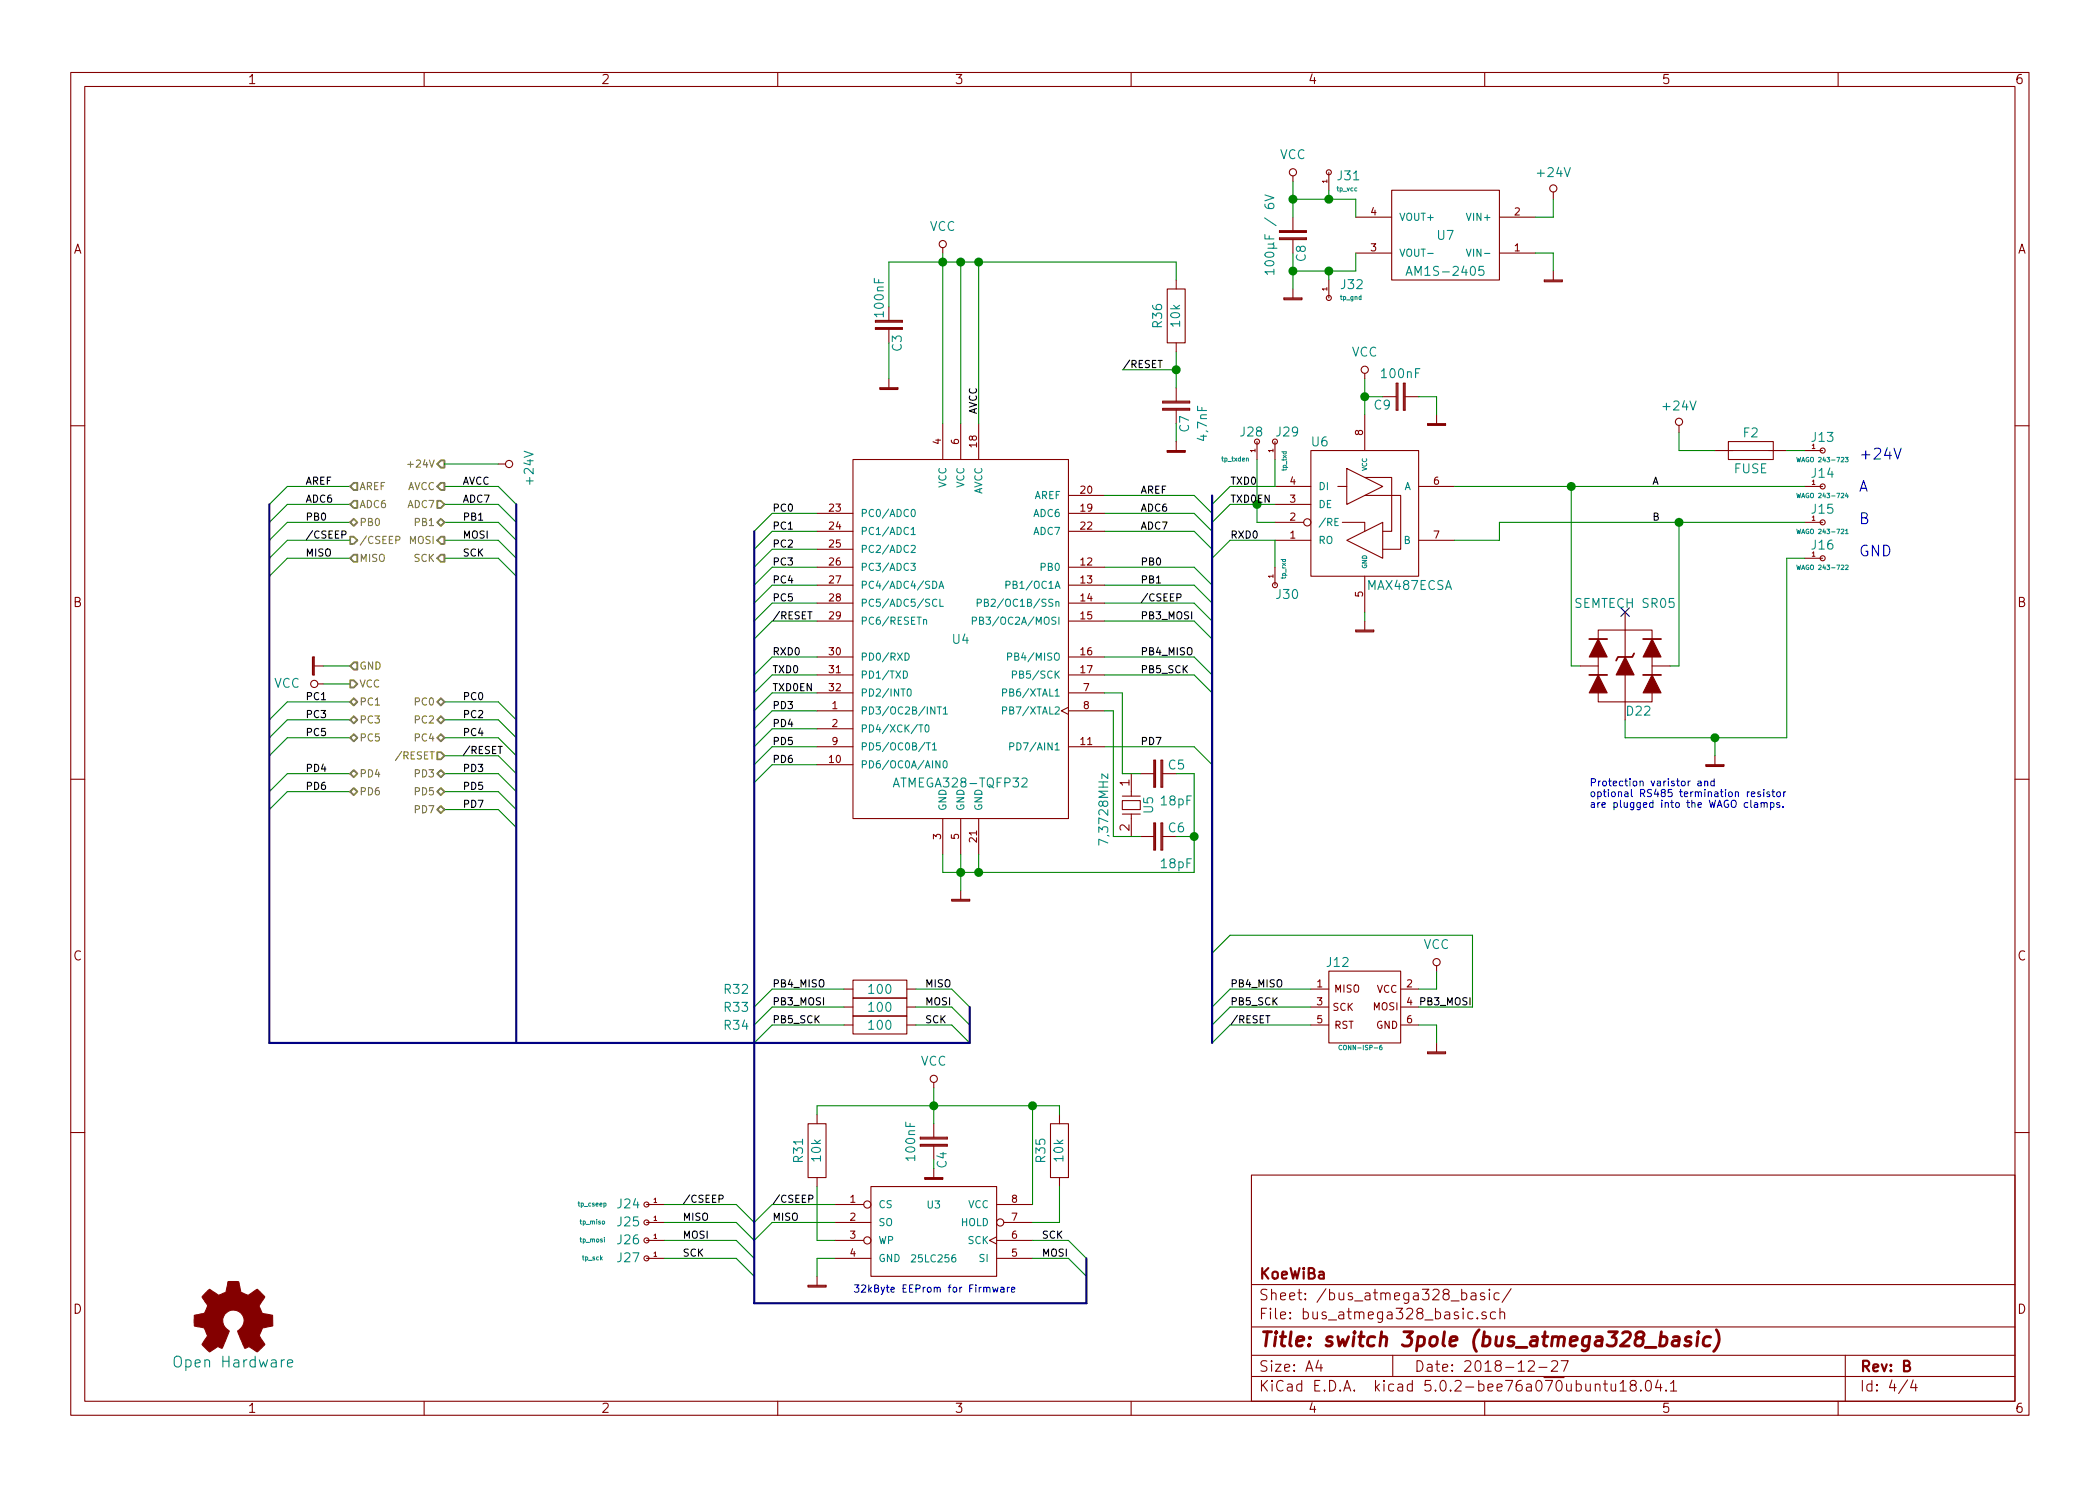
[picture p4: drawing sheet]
<svg xmlns="http://www.w3.org/2000/svg" width="297mm" height="210mm" viewBox="0 0 297 210" stroke-linecap="round" stroke-linejoin="round" font-family="sans-serif">
<g fill="none" stroke="#840000" stroke-width=".15">
<path d="M10 10.3h277v189.9h-277zM12 12.2h273v186.1h-273zM60 10.3v1.9M110 10.3v1.9M160 10.3v1.9M210 10.3v1.9M260 10.3v1.9M133.3 35v.8M166.4 39.6v1.3M181 32.8h3.8M181 32.6h3.8v.3h-3.8M181 33.6h3.8v.3h-3.8"/>
<path d="M181 33.8h3.8M182.9 24.9v.7M182.9 30.7v1.9M182.9 33.9v1.9M188 24.4v2.5M188 39.6v2.6M191.8 35.8h5M191.8 30.7h5M196.8 26.9h15.3v12.7h-15.3zM212.1 35.8h5.1M212.1 30.7h5.1M218.4 39.7h2.6"/>
<path d="M218.4 39.6h2.6v.3h-2.6zM219.7 27.2v1M219.7 38.3v1.3M123.8 45.5h3.8M123.8 45.3h3.8v.3h-3.8zM123.8 46.3h3.8v.3h-3.8zM123.8 46.5h3.8M124.5 55h2.5M124.5 54.9h2.5v.2h-2.5zM125.7 53.6v1.3M125.7 43.4v1.9M125.7 46.6v1.9"/>
<path d="M133.3 59.9v5.1M135.9 59.9v5.1M138.4 59.9v5.1M164.5 56.9h3.8M164.5 56.8h3.8v.2h-3.8zM164.5 57.8h3.8v.2h-3.8zM164.5 57.9h3.8M165.1 40.9h2.5v7.6h-2.5zM166.4 48.5v1.3M166.4 54.9v1.9M166.4 58v1.9M181.6 42.3h2.5"/>
<path d="M181.6 42.2h2.5v.2h-2.5zM182.9 40.9v1.3M193 52.8v.8M193 58.7v5M195.6 56.1h1.9M197.5 54.2h.2v3.8h-.2zM197.6 54.2v3.8M198.5 54.2h.3v3.8h-.3zM198.6 54.2v3.8M198.8 56.1h1.9M201.9 59.9h2.6v.3h-2.6zM203.2 58.7v1.2"/>
<path d="M10 60.2h2M70.5 65.7h1M115.6 72.6h5M115.6 75.2h5M115.6 77.7h5M120.6 65h30.5v50.8h-30.5zM151.1 72.6h5.1M151.1 70.1h5.1M151.1 75.2h5.1M165.1 63.9h2.5M165.1 63.7h2.5v.3h-2.5zM166.4 62.5v1.2"/>
<path d="M177.8 62.5v2.5M180.3 76.4h5.1M180.3 73.9h4.1M180.3 71.4h5.1M180.3 68.8h5.1M180.3 62.5v2.5M185.4 63.7h15.3v17.8h-15.3zM189.2 68.8h1.3M189.9 73.9h3.1v1.3M190.5 76.4l5.1-2.5v5.1zM190.5 66.3l5.1 2.5-5.1 2.6zM193 70.1h5.1v7.6h-2.5"/>
<path d="M193 67.6h3.8v7.6h-1.2M200.7 76.4h5M200.7 68.8h5M201.9 60.1h2.6M237.5 60.2v1M242.6 63.7h2.5M244.5 62.5h6.3v2.5h-6.3zM250.2 63.7h2.5M255.3 73.9h2.5M255.3 68.8h2.5M255.3 63.7h2.5M255.3 79h2.5"/>
<path d="M285 60.2h2M44.2 93h.2v2.5h-.2zM44.3 93v2.5M44.4 94.2h1.3M45 96.8h.7M115.6 80.3h5M115.6 82.8h5M115.6 85.3h5M115.6 87.9h5M115.6 93h5M115.6 95.5h5M115.6 98h5"/>
<path d="M151.1 80.3h5.1M151.1 82.8h5.1M151.1 85.3h5.1M151.1 87.9h5.1M151.1 93h5.1M151.1 95.5h5.1M151.1 98h5.1M180.3 80.3v2.5M191.8 89.3h2.5M191.8 89.1h2.5v.3h-2.5zM193 87.9v1.2M193 81.5v5.1"/>
<path d="M223.5 94.2h2.6M226.1 93v2.5M226.1 98v1.3h7.6v-1.3M226.1 90.4v-1.3h7.6v1.3M229.9 95.5v6.3M229.9 86.6v6.4M233.7 93v2.5M233.7 94.2h2.5M10 110.3h2M115.6 100.6h5M115.6 108.2h5M115.6 105.7h5"/>
<path d="M115.6 103.1h5M133.3 115.8v5.1M135.9 115.8v5.1M138.4 115.8v5.1M151.1 100.1l-1 .5 1 .5M151.1 100.6h5.1M151.1 105.7h5.1M158.7 113.3h2.6v1.2h-2.6zM158.7 112.6h2.6M158.7 115.2h2.6M160 109.5v3.1M160 115.2v3.2"/>
<path d="M161.3 118.4h1.9M161.3 109.5h1.9M163.2 116.5h.2v3.8h-.2zM163.2 107.6h.2v3.8h-.2zM163.3 116.5v3.8M163.3 107.6v3.8M164.2 116.5h.3v3.8h-.3zM164.2 107.6h.3v3.8h-.3zM164.3 116.5v3.8M164.3 107.6v3.8M164.5 118.4h1.9M164.5 109.5h1.9"/>
<path d="M241.3 108.3h2.5M241.3 108.2h2.5v.3h-2.5zM242.6 106.9v1.3M285 110.3h2M119.4 139.9h1.2M120.6 138.7h7.7v2.5h-7.7zM128.3 139.9h1.2M134.6 127.4h2.6M134.6 127.2h2.6v.3h-2.6zM135.9 126v1.2M185.4 139.9h2.6M188 137.4h10.1v10.2h-10.1z"/>
<path d="M198.1 139.9h2.6M203.2 136.6v.8M114.3 159h2.5v7.6h-2.5zM115.6 157.7v1.3M119.4 142.5h1.2M119.4 145h1.2M120.6 143.8h7.7v2.5h-7.7zM120.6 141.2h7.7v2.6h-7.7zM128.3 142.5h1.2M128.3 145h1.2M132.1 153.2v.7M132.1 159v1.9"/>
<path d="M148.6 159h2.5v7.6h-2.5zM149.9 157.7v1.3M185.4 142.5h2.6M185.4 145h2.6M198.1 142.5h2.6M198.1 145h2.6M201.9 149h2.6M201.9 148.8h2.6v.3h-2.6zM203.2 147.6v1.2M10 160.2h2M91.4 170.4h2.6M91.4 173h2.6"/>
<path d="M91.4 175.5h2.6M91.4 178h2.6M115.6 166.6v1.3M118.1 170.4h4.1M118.1 173h5.1M118.1 175.5h4.1M118.1 178h5.1M123.2 167.9h17.8v12.7h-17.8zM130.2 161h3.8M130.2 160.9h3.8v.3h-3.8zM130.2 161.9h3.8v.3h-3.8zM130.2 162h3.8"/>
<path d="M130.8 166.7h2.5M130.8 166.6h2.5v.3h-2.5zM132.1 165.3v1.3M132.1 162.2v1.9M141 175l-1 .5 1 .5M141 170.4h5M141 175.5h5M141 178h5M142 173h4M149.9 166.6v1.3M177 166.3h108v32h-108zM285 160.2h2"/>
<path d="M60 198.3v1.9M110 198.3v1.9M114.3 182h2.5M114.3 181.9h2.5v.2h-2.5zM115.6 180.6v1.3M160 198.3v1.9M177 194.8h108M177 191.8h108M177 187.8h108M177 181.8h108M186.5 192.5l-.4 1h1M186.8 193v1"/>
<path d="M197 191.8v3M208.1 183l.2-.1 .4 .1 .1 .9M208.3 185.7a.53 .53 0 0 0-.6 0v.8a.53 .53 0 0 0 .6 0M208.8 183.3l-.5 .1a.29 .29 0 0 0-.3 .2 .29 .29 0 0 0 .3 .3l.5-.1M209 186.5v.1l-.1-.1h.1v.1M210 183l-.4-.1-.2 .3a.48 .48 0 0 0 .6 .3v.1v.2l-.2 .1-.4-.1M210 198.3v1.9M210.2 185.7a.37 .37 0 0 0-.6 .1v.1a.54 .54 0 0 0 .6 .3l.1 .1-.1 .2-.2 .1-.4-.1M210.7 182.4v.2v-.1v-.1v.2M210.7 182.9v1M211.5 185.7l-.4-.1-.3 .3 .1 .6 .2 .1 .4-.1M212 183a.48 .48 0 0 0-.6 .1l-.1 .1 .1 .6a.48 .48 0 0 0 .6 0"/>
<path d="M212.2 185.7a.41 .41 0 0 1 .6 .1v.8M212.2 185.1v1.5M213.7 182.3l-1.2 2M216.2 192.7l.2-.2 .5 .1a.4 .4 0 0 1 .1 .6l-.9 .8h.9M217.7 193.5h1.1M219.5 192.7l.2-.2h.3a.41 .41 0 0 1 .3 .7l-.9 .8h.9M220.8 192.5h1l-.6 1.5M226.8 195.8h.6M227 195.3v1.3l.2 .2h.2M227.9 195.8v.9a.45 .45 0 0 0 .6 0M228.5 195.8v1M229.2 195.8l.4-.5v1.5"/>
<path d="M229.2 196.8h.8M230.9 196l-.2-.2-.1-.2a.47 .47 0 0 1 .6-.3l.2 .3v.2l-.7 .2a.48 .48 0 0 0 0 .7 .51 .51 0 0 0 .7 0 .48 .48 0 0 0-.2-.7M232.1 196.7h.1l-.1 .1-.1-.1h.1v.1M232.9 195.5a.37 .37 0 0 1 .3-.2 .37 .37 0 0 1 .3 .3l.1 .3a.72 .72 0 0 1-.4 .9l-.3-.1a1.2 1.2 0 0 1 0-1.2zM234.5 195.2l-.3 1.1h.9M234.9 195.8v1M235.7 196.7v.1l-.1-.1h.1v.1M236.3 195.8l.4-.5v1.5M236.3 196.8h.9M260 198.3v1.9M261 191.8v6.5M269.8 195.2l-1.2 2"/>
<path d="M270.6 195.2l-.3 1.1h.9M271 195.8v1"/>
<circle cx="133.4" cy="34.5" r=".51"/>
<circle cx="182.9" cy="24.4" r=".51"/>
<circle cx="188" cy="24.4" r=".36"/>
<circle cx="219.7" cy="26.7" r=".51"/>
<circle cx="188" cy="42.2" r=".36"/>
<circle cx="193" cy="52.3" r=".51"/>
<circle cx="237.5" cy="59.7" r=".51"/>
<circle cx="72" cy="65.7" r=".51"/>
<circle cx="177.8" cy="62.5" r=".36"/>
<circle cx="180.3" cy="62.5" r=".36"/>
<circle cx="184.9" cy="73.9" r=".51"/>
<circle cx="257.8" cy="73.9" r=".36"/>
<circle cx="257.8" cy="63.7" r=".36"/>
<circle cx="257.8" cy="79" r=".36"/>
<circle cx="257.8" cy="68.8" r=".36"/>
<circle cx="44.5" cy="96.8" r=".51"/>
<circle cx="180.3" cy="82.8" r=".36"/>
<circle cx="203.2" cy="136.1" r=".51"/>
<circle cx="132.1" cy="152.6" r=".51"/>
<circle cx="91.4" cy="178" r=".36"/>
<circle cx="91.4" cy="173" r=".36"/>
<circle cx="91.4" cy="170.4" r=".36"/>
<circle cx="91.4" cy="175.5" r=".36"/>
<circle cx="122.7" cy="170.4" r=".51"/>
<circle cx="122.7" cy="175.5" r=".51"/>
<circle cx="141.5" cy="173" r=".51"/>
</g>
<path d="M234.9 189.2l.2-.1 .6 .1 .1 .3-.1 .6a.66 .66 0 0 1-1 .2M236.7 189.2l.2-.1 .6 .1v.2l-.1 1M237.5 189.6l-.2 .1h-.5a.4 .4 0 0 0-.3 .3 .4 .4 0 0 0 .3 .4l.6-.1M239.2 189.2a.49 .49 0 0 0-.8 .3l.1 .2 .4 .1 .3 .3-.2 .2-.2 .1-.5-.1M240.2 189.1l-.2 1.3M240.2 188.4l-.1 .1 .1 .1 .1-.1-.1-.1v.2M242 189.2a.68 .68 0 0 0-1 .3l-.1 .6 .1 .2 .2 .1 .6-.1M242.8 188.2a2.31 2.31 0 0 1-.4 3" fill="none" stroke="#840000" stroke-width=".41"/>
<g fill="none" stroke="#008484" stroke-width=".15">
<path d="M178.9 27.6l1.3 .4-1.3 .4M180.2 38.4h-1.3l.4 .4M180.2 38.1v.7M198.9 39l.4-1.3 .4 1.3M199 38.6h.6M202 35.9h.7M207.4 35.2l.3 1.1 .4-1.1M207.4 30.2l.3 1 .4-1M209.8 37.7h-.6v.6l.1-.1h.4l.2 .2v.3l-.2 .3h-.4l-.1-.2M128.9 79.7h.6l-.4 .4h.2l.2 .2-.1 .3-.1 .1-.4-.1M128.9 74.9l.3-.3v1M128.9 77.2h.4l.2 .2-.6 .8h.6"/>
<path d="M128.9 75.6h.6M129 72.2l.1-.1a.55 .55 0 0 1 .4 .5 .55 .55 0 0 1-.4 .5l-.1-.1-.1-.3zM189.3 73.3h-.5v1.1h.5M127.8 94.9a.51 .51 0 0 1 .6 .5 .51 .51 0 0 1-.6 .6zM128 92.4a.51 .51 0 0 1 .6 .5 .51 .51 0 0 1-.6 .5zM128.4 97.6l.3-.1a.66 .66 0 0 1 0 1l-.4-.2zM130.6 87.8l.1-.1a.23 .23 0 0 1 .4 .1v.5M131.9 82.2a.51 .51 0 0 1 .6 .5 .51 .51 0 0 1-.6 .6zM132.5 84.9a.4 .4 0 0 0-.5 0 .4 .4 0 0 0-.1 .4 .37 .37 0 0 0 .2 .4 .37 .37 0 0 0 .4 0M132.8 83.3l.3-1.1 .4 1.1M132.9 83h.5M132.9 84.8v1h.5"/>
<path d="M137.5 87.9l.5-.1 .1-.2v-.2l-.6-.1v1M138.2 85.3h.5l.1-.2v-.2l-.6-.1v1M138.6 87.8h.4l.1-.2-.1-.2-.4-.1v1h.3l.2-.1v-.2l-.2-.2M139.2 85.3l.5-.1 .1-.1-.1-.2-.5-.1v1h.4l.2-.1v-.3l-.2-.1M141.8 98h.5l.1-.2-.1-.2-.5-.1v1M142.3 82.8l.5-.1 .1-.1-.1-.3-.5-.1v1.1M142.5 92.9h.5l.1-.2v-.2l-.6-.1v1M143.2 95.5l.5-.1 .1-.1-.1-.3-.5-.1v1.1M129.9 102.6h.6M130.3 102.6v1M130.9 102.6h.3a.66 .66 0 0 1 0 1 .59 .59 0 0 1-.3-1zM131 105.1h.6"/>
<path d="M131.3 105.1v1M131.9 105.4l.3-.3v1M131.9 106.1h.6M132.6 100h.5M132.9 100v1M132.9 107.6v1.1l-.5-1.1v1.1M133.4 100.3l.3-.3v1M133.4 101h.6M133.5 107.7l.2-.1a.66 .66 0 0 1 0 1.1l-.3-.2zM141.8 100.6l.5-.1 .1-.2-.1-.2-.5-.1v1M142.8 105.6h.5l.1-.2v-.2l-.6-.1v1M144.6 110.2l.1-.1h.3l.2 .1 .1 .2-.1 .2-.7 .7h.8"/>
<path d="M40.7 192.9l.7-.1-.1-.3-.4-.1-.2 .2v.7l.2 .1 .4-.1"/>
</g>
<g fill="none" stroke="#008484" stroke-width=".14">
<path d="M176.3 64.9l.3-.1v.4M254.2 64.7l.1 .6 .1-.4 .2 .4 .1-.6M254.2 69.8l.1 .6 .1-.4 .2 .4 .1-.6M254.2 74.9l.1 .6 .1-.4 .2 .4 .1-.6M254.2 80l.1 .6 .1-.5 .2 .5 .1-.6M261 64.7h.4l-.2 .2 .2 .1v.3h-.1h-.3M261 75.1l.2-.2v.6M261 75.5h.4M261.2 69.8l-.2 .4h.4M261.3 70v.4M261 80h.3l.1 .1-.4 .5h.4M189.8 147.9a.28 .28 0 0 0-.4 .3 .28 .28 0 0 0 .4 .3"/>
<path d="M195.4 147.9h-.1a.39 .39 0 0 0-.1 .6h.3v-.2l-.1-.2-.3 .2M85.2 172.8h.2l.1 .1-.1 .3-.2-.1zM85.5 175.1v.1M85.5 175.3v.4"/>
</g>
<g fill="none" stroke="#008400" stroke-width=".15">
<path d="M133.3 35.8v24.1M135.9 37.1v22.8M138.4 37.1v22.8M166.4 39.6v-2.5h-40.7v6.3M182.9 28.2h8.9v2.5M182.9 25.6v5.1M182.9 35.8v5.1M188 26.9v1.3M188 38.3v1.3M191.8 35.8v2.5h-8.9M217.2 35.8h2.5v2.5M219.7 28.2v2.5h-2.5"/>
<path d="M125.7 48.5v5.1M158.7 52.3h7.7M166.4 49.8v5.1M166.4 59.9v2.6M193 53.6v5.1M193 56.1h2.6M200.7 56.1h2.5v2.6M49.5 71.4h-8.9l-2.5 2.5M49.5 73.9h-8.9l-2.5 2.5M49.5 68.8h-8.9l-2.5 2.6M49.5 76.4h-8.9l-2.5 2.6M49.5 79h-8.9l-2.5 2.5"/>
<path d="M62.9 71.4h7.6l2.5 2.5M62.9 73.9h7.6l2.5 2.5M62.9 68.8h7.6l2.5 2.6M62.9 76.4h7.6l2.5 2.6M62.9 79h7.6l2.5 2.5M62.9 65.7h7.6M115.6 72.6h-6.4l-2.5 2.6M115.6 75.2h-6.4l-2.5 2.5M115.6 77.7h-6.4l-2.5 2.6M156.2 72.6h12.7l2.5 2.6M156.2 75.2h12.7l2.5 2.5M156.2 70.1h12.7l2.5 2.5"/>
<path d="M171.4 79l2.6-2.6h6.3v3.9M177.8 65v8.9h2.5M180.3 71.4h-6.3l-2.6 2.5M180.3 65v3.8h-6.3l-2.6 2.6M205.7 68.8h49.6M222.2 68.8v25.4h1.3M237.5 73.9v20.3h-1.3M237.5 61.2v2.5h5.1M252.7 63.7h2.6M255.3 73.9h-43.2v2.5h-6.4M255.3 79h-2.6v25.4h-22.8v-2.6M45.7 94.2h3.8"/>
<path d="M45.7 96.8h3.8M49.5 99.3h-8.9l-2.5 2.5M62.9 99.3h7.6l2.5 2.5M115.6 80.3h-6.4l-2.5 2.5M115.6 82.8h-6.4l-2.5 2.5M115.6 85.3h-6.4l-2.5 2.6M115.6 87.9h-6.4l-2.5 2.5M115.6 95.5h-6.4l-2.5 2.5M115.6 98h-6.4l-2.5 2.6M115.6 93h-6.4l-2.5 2.5M156.2 80.3h12.7l2.5 2.5M156.2 82.8h12.7l2.5 2.5"/>
<path d="M156.2 85.3h12.7l2.5 2.6M156.2 87.9h12.7l2.5 2.5M156.2 93h12.7l2.5 2.5M156.2 95.5h12.7l2.5 2.5M156.2 98h2.5v11.5h2.6M193 86.6v1.3M49.5 101.8h-8.9l-2.5 2.6M49.5 104.4h-8.9l-2.5 2.5M49.5 109.5h-8.9l-2.5 2.5M49.5 112h-8.9l-2.5 2.5M62.9 101.8h7.6l2.5 2.6M62.9 104.4h7.6l2.5 2.5"/>
<path d="M62.9 106.9h7.6l2.5 2.6M62.9 112h7.6l2.5 2.5M62.9 114.5h7.6l2.5 2.6M62.9 109.5h7.6l2.5 2.5M115.6 105.7h-6.4l-2.5 2.5M115.6 108.2h-6.4l-2.5 2.5M115.6 100.6h-6.4l-2.5 2.5M115.6 103.1h-6.4l-2.5 2.6M156.2 105.7h12.7l2.5 2.5M156.2 100.6h1.3v17.8h3.8M166.4 109.5h2.5v13.9h-35.6v-2.5M166.4 118.4h2.5"/>
<path d="M242.6 104.4v2.5M119.4 139.9h-10.2l-2.5 2.6M129.5 139.9h5.1l2.6 2.6M135.9 120.9v5.1M138.4 120.9v2.5M171.4 134.9l2.6-2.6h34.3v10.2h-7.6M185.4 139.9h-11.4l-2.6 2.6M203.2 137.4v2.5h-2.5M115.6 157.7v-1.2h34.3v1.2M119.4 145h-10.2l-2.5 2.6M119.4 142.5h-10.2l-2.5 2.5M129.5 142.5h5.1l2.6 2.5"/>
<path d="M129.5 145h5.1l2.6 2.6M132.1 153.9v5.1M146 156.5v13.9M185.4 145h-11.4l-2.6 2.6M185.4 142.5h-11.4l-2.6 2.5M200.7 145h2.5v2.6M94 178h10.1l2.6 2.6M94 170.4h10.1l2.6 2.6 2.5-2.6h8.9M94 173h10.1l2.6 2.5 2.5-2.5h8.9M94 175.5h10.1l2.6 2.5M115.6 167.9v7.6h2.5M118.1 178h-2.5v2.6"/>
<path d="M146 178h5.1l2.6 2.6M146 175.5h5.1l2.6 2.5M149.9 167.9v5.1h-3.9"/>
</g>
<g fill="#008400" stroke="#008400" stroke-width=".25">
<circle cx="193" cy="56.1" r=".51"/>
<circle cx="177.8" cy="71.4" r=".51"/>
<circle cx="146.1" cy="156.5" r=".51"/>
<circle cx="132.1" cy="156.5" r=".51"/>
<circle cx="166.4" cy="52.3" r=".51"/>
<circle cx="182.9" cy="38.3" r=".51"/>
<circle cx="182.9" cy="28.2" r=".51"/>
<circle cx="135.9" cy="123.4" r=".51"/>
<circle cx="138.4" cy="123.4" r=".51"/>
<circle cx="168.9" cy="118.4" r=".51"/>
<circle cx="133.4" cy="37.1" r=".51"/>
<circle cx="135.9" cy="37.1" r=".51"/>
<circle cx="222.3" cy="68.8" r=".51"/>
<circle cx="237.5" cy="73.9" r=".51"/>
<circle cx="242.6" cy="104.4" r=".51"/>
<circle cx="138.4" cy="37.1" r=".51"/>
<circle cx="188" cy="28.2" r=".51"/>
<circle cx="188" cy="38.3" r=".51"/>
</g>
<path d="M163.8 51h.6M48.4 75.7l.4-.1 .1-.1v-.3l-.5-.1v1M114.3 86.6h.6M166.5 84.6l.5-.1 .1-.2-.1-.2-.5-.1v1M70.5 105.6h.5M179 143.7h.6M101.7 169.6h.5l.1-.2-.1-.2-.5-.1v1M114.4 169.6h.5l.1-.2-.1-.2-.5-.1v1" fill="none" stroke="#000" stroke-width=".15"/>
<path d="M38.1 71.4v76.2h99.1v-5.1M73 71.4v76.2M106.7 75.2v109.2h47v-6.4M171.4 70.1v77.5" fill="none" stroke="#000084" stroke-width=".3"/>
<g fill="none" stroke="#0000c2" stroke-width=".15">
<path d="M267.9 63.4l.5 1.5 .5-1.5M240.2 110.6h.4v.6M240.6 110.7l-.3 .1-.2 .1 .2 .3 .3-.1M241.1 110.6l.1-.1 .3 .1 .1 .6M241.1 110.5v.7M242.5 110.6l-.3-.1-.2 .2 .1 .4h.4M242.5 110.2v1M247.4 112l-.2 .1v.1M247.7 112.4l.5-.1v-.2l-.3-.1-.2 .2 .1 .5h.4M248.2 113.6h.4v.6M248.6 113.8h-.3l-.2 .2 .2 .2h.3M249 112.1l-.3-.1-.1 .2 .1 .2h.3v.3h-.4"/>
<path d="M249.1 113.7v-.1a.23 .23 0 0 1 .4 .1v.5M249.1 113.6v.6M249.5 111.7v.1M249.5 112v.7M249.5 113.7a.23 .23 0 0 1 .2-.2 .23 .23 0 0 1 .3 .2v.5M250.3 112.1l-.2-.1-.2 .2 .1 .1 .3 .1v.3h-.4M250.4 113.6h.3l.2 .2-.1 .4h-.4M250.4 113.6v1M250.6 112h.4M250.8 111.7v.9l.2 .1M251.4 112.1l.1-.1 .3 .1v.1v.5h-.3l-.1-.1zM251.7 113.6h-.2l-.2 .1 .1 .1 .3 .1v.3h-.4"/>
<path d="M252.2 114.1v.1M252.3 112v.7M252.6 112l-.2 .1-.1 .1M140.4 182.1l.2 .7 .2-.5 .2 .5 .2-.7M141.6 182.2h.4v.6M142 182.4h-.3l-.2 .2 .2 .2h.3M142.5 182.1v.7M142.8 182.1l-.2 .1-.1 .1M143.1 182.5l.5-.1-.1-.2-.3-.1-.1 .2v.5h.4"/>
</g>
<g fill="#840000" stroke="#840000" stroke-width=".15">
<path d="M29.4 182.6l.3-.2 1.2 .9 1.1-.5 .3-1.4h1.5l.3 1.4 1 .5 1.3-.9 1 1.1-.1 .2a1.79 1.79 0 0 0-.6 1.2l.4 .9 1.5 .3v1.5l-1.4 .3-.5 1.1 .8 1.2-.1 .2-1 .9-1.2-.8-.6 .3-1-2.5a1.54 1.54 0 0 0 .4-2.6 1.54 1.54 0 0 0-2.5 1 1.97 1.97 0 0 0 .9 1.6l-1 2.5-.6-.3-1.2 .8-1-1.1 .8-1.2-.5-1.1-1.4-.3v-1.5l1.2-.2a.83 .83 0 0 0 .5-.8l.2-.4-.8-1.2z"/>
<path d="M226.1 90.4l1.2 2.6h-2.5z"/>
<path d="M226.1 95.5l1.2 2.5h-2.5z"/>
<path d="M229.9 93l1.2 2.5h-2.5z"/>
<path d="M233.7 90.4l1.2 2.6h-2.5z"/>
<path d="M233.7 95.5l1.2 2.5h-2.5z"/>
</g>
<path d="M229.3 86l1.2 1.2M230.5 86l-1.2 1.2" fill="none" stroke="#000084" stroke-width=".15"/>
<path d="M224.8 95.5h2.5M224.8 90.4h2.5M231.1 92.5l-.2 .5h-2l-.3 .5M232.4 95.5h2.5M232.4 90.4h2.5" fill="none" stroke="#840000" stroke-width=".25"/>
<path d="M244.5 63.7h6.3" fill="none" stroke="#840000" stroke-width=".14"/>
<g fill="none" stroke="#848400" stroke-width=".25">
<path d="M49.5 68.8l.5-.5h.5v1h-.5zM49.5 73.9l.5-.5 .5 .5-.5 .5zM49.5 75.9h.5l.5 .5-.5 .6h-.5zM50 70.9h.5v1h-.5l-.5-.5zM50 78.5h.5v1h-.5l-.5-.5zM61.8 68.8l.6-.5h.5v1h-.5zM61.8 70.9h.6l.5 .5-.5 .5h-.6zM61.8 73.9l.6-.5 .5 .5-.5 .5zM62.4 65.1h.5v1.1h-.5l-.6-.5zM62.4 75.9h.5v1.1h-.5l-.6-.6zM62.4 78.5h.5v1h-.5l-.6-.5zM49.5 99.3l.5-.5 .5 .5-.5 .5z"/>
<path d="M49.5 96.3h.5l.5 .5-.5 .5h-.5zM50 93.7h.5v1h-.5l-.5-.5zM61.8 99.3l.6-.5 .5 .5-.5 .5zM49.5 101.8l.5-.5 .5 .5-.5 .6zM49.5 104.4l.5-.5 .5 .5-.5 .5zM49.5 109.5l.5-.5 .5 .5-.5 .5zM50 111.5l.5 .5-.5 .5-.5-.5zM61.8 101.8l.6-.5 .5 .5-.5 .6zM61.8 104.4l.6-.5 .5 .5-.5 .5zM61.8 106.4h.6l.5 .5-.5 .5h-.6zM61.8 109.5l.6-.5 .5 .5-.5 .5zM61.8 114.5l.6-.5 .5 .5-.5 .6z"/>
<path d="M62.4 111.5l.5 .5-.5 .5-.6-.5z"/>
</g>
<path d="M56 76.4h.5l.1-.2-.1-.2-.5-.1v1M57.7 65.7h.8M56.8 106.3l-.9 1.3" fill="none" stroke="#848400" stroke-width=".15"/>
<text font-size="2.8" fill="#840000" x="178" y="190.5">Title: switch 3pole (bus_atmega328_basic)</text>
<g font-size="2.1" fill="#0000c2">
<text x="262.9" y="65">+24V</text>
<text x="262.9" y="69.6">A</text>
<text x="262.9" y="74.2">B</text>
<text x="262.9" y="78.7">GND</text>
</g>
<g font-size="2.1" fill="#840000">
<text x="178" y="184">Sheet: /bus_atmega328_basic/</text>
<text x="178" y="181">KoeWiBa</text>
<text x="178" y="186.7">File: bus_atmega328_basic.sch</text>
<text x="178" y="196.9">KiCad E.D.A. kicad 5.0.2-bee76a070ubuntu18.04.1</text>
<text x="178" y="194.1">Size: A4</text>
<text x="200" y="194.1">Date: 2018-12-27</text>
<text x="263" y="194.1">Rev: B</text>
<text x="263" y="196.9">Id: 4/4</text>
</g>
<text font-size="2.1" fill="#008484" x="25.2" y="193.5">Open Hardware</text>
<g font-size="1.8" fill="#840000">
<text x="35" y="11.9">1</text>
<text x="85" y="11.9">2</text>
<text x="135" y="11.9">3</text>
<text x="185" y="11.9">4</text>
<text x="235" y="11.9">5</text>
<text x="285" y="11.9">6</text>
<text x="10.4" y="35.9">A</text>
<text x="285.4" y="35.9">A</text>
<text x="10.4" y="85.9">B</text>
<text x="285.4" y="85.9">B</text>
<text x="159.8" y="111.2" transform="rotate(-90 159.8 111.2)">1</text>
<text x="159.8" y="117.6" transform="rotate(-90 159.8 117.6)">2</text>
<text x="10.4" y="135.9">C</text>
<text x="285.4" y="135.9">C</text>
<text x="10.4" y="185.9">D</text>
<text x="285.4" y="185.9">D</text>
<text x="35" y="199.9">1</text>
<text x="85" y="199.9">2</text>
<text x="135" y="199.9">3</text>
<text x="185" y="199.9">4</text>
<text x="235" y="199.9">5</text>
<text x="285" y="199.9">6</text>
</g>
<g font-size="1.8" fill="#008484">
<text x="181" y="22.5">VCC</text>
<text x="189.3" y="25.5">J31</text>
<text x="217.6" y="25.1">+24V</text>
<text x="131.5" y="32.7">VCC</text>
<text x="203.4" y="34">U7</text>
<text x="180.3" y="37.6" transform="rotate(-90 180.3 37.6)">100µF / 6V</text>
<text x="184.7" y="37" transform="rotate(-90 184.7 37)">C8</text>
<text x="189.8" y="40.9">J32</text>
<text x="199.7" y="39">AM1S-2405</text>
<text x="125" y="44.7" transform="rotate(-90 125 44.7)">100nF</text>
<text x="164.4" y="46.3" transform="rotate(-90 164.4 46.3)">R36</text>
<text x="166.9" y="46.2" transform="rotate(-90 166.9 46.2)">10k</text>
<text x="127.6" y="49.7" transform="rotate(-90 127.6 49.7)">C3</text>
<text x="191.2" y="50.5">VCC</text>
<text x="195.6" y="53.5">100nF</text>
<text x="194.4" y="58">C9</text>
<text x="235.4" y="58.1">+24V</text>
<text x="168.2" y="61.1" transform="rotate(-90 168.2 61.1)">C7</text>
<text x="170.7" y="62.2" transform="rotate(-90 170.7 62.2)">4,7nF</text>
<text x="175.5" y="61.8">J28</text>
<text x="180.6" y="61.8">J29</text>
<text x="185.6" y="63.2">U6</text>
<text x="246.6" y="61.9">F2</text>
<text x="256.3" y="62.5">J13</text>
<text x="75.5" y="68.4" transform="rotate(-90 75.5 68.4)">+24V</text>
<text x="245.3" y="67">FUSE</text>
<text x="256.3" y="67.6">J14</text>
<text x="256.3" y="72.7">J15</text>
<text x="256.3" y="77.8">J16</text>
<text x="193.5" y="83.5">MAX487ECSA</text>
<text x="180.6" y="84.8">J30</text>
<text x="223.1" y="86">SEMTECH SR05</text>
<text x="134.8" y="91.1">U4</text>
<text x="38.8" y="97.3">VCC</text>
<text x="230.1" y="101.3">D22</text>
<text x="126.9" y="111.4">ATMEGA328-TQFP32</text>
<text x="164.3" y="114">18pF</text>
<text x="165.3" y="108.9">C5</text>
<text x="156.8" y="119.1" transform="rotate(-90 156.8 119.1)">7,3728MHz</text>
<text x="163.1" y="115" transform="rotate(-90 163.1 115)">U5</text>
<text x="165.3" y="117.8">C6</text>
<text x="164.3" y="122.9">18pF</text>
<text x="187.8" y="136.8">J12</text>
<text x="201.3" y="134.3">VCC</text>
<text x="102.5" y="143.2">R33</text>
<text x="102.5" y="140.6">R32</text>
<text x="123" y="143.2">100</text>
<text x="123" y="140.6">100</text>
<text x="102.5" y="145.7">R34</text>
<text x="123" y="145.7">100</text>
<text x="130.2" y="150.8">VCC</text>
<text x="113.6" y="164.4" transform="rotate(-90 113.6 164.4)">R31</text>
<text x="116.1" y="164.3" transform="rotate(-90 116.1 164.3)">10k</text>
<text x="129.5" y="164.1" transform="rotate(-90 129.5 164.1)">100nF</text>
<text x="147.9" y="164.4" transform="rotate(-90 147.9 164.4)">R35</text>
<text x="150.4" y="164.3" transform="rotate(-90 150.4 164.3)">10k</text>
<text x="87.4" y="171">J24</text>
<text x="87.4" y="173.5">J25</text>
<text x="87.4" y="176.1">J26</text>
<text x="87.4" y="178.6">J27</text>
</g>
<text font-size="1.8" fill="#008400" x="133.9" y="165.2" transform="rotate(-90 133.9 165.2)">C4</text>
<g font-size="1.4" fill="#840000">
<text x="193.9" y="35.6">3</text>
<text x="193.9" y="30.5">4</text>
<text x="214.2" y="35.6">1</text>
<text x="214.2" y="30.5">2</text>
<text x="133.1" y="62.9" transform="rotate(-90 133.1 62.9)">4</text>
<text x="135.6" y="62.9" transform="rotate(-90 135.6 62.9)">6</text>
<text x="138.2" y="63.3" transform="rotate(-90 138.2 63.3)">18</text>
<text x="192.8" y="61.6" transform="rotate(-90 192.8 61.6)">8</text>
<text x="152.9" y="69.8">20</text>
<text x="182.5" y="71.1">3</text>
<text x="182.5" y="68.6">4</text>
<text x="202.8" y="68.6">6</text>
<text x="117.3" y="72.4">23</text>
<text x="117.3" y="74.9">24</text>
<text x="117.3" y="77.5">25</text>
<text x="152.9" y="72.4">19</text>
<text x="152.9" y="74.9">22</text>
<text x="182.5" y="76.2">1</text>
<text x="182.5" y="73.7">2</text>
<text x="202.8" y="76.2">7</text>
<text x="117.3" y="80">26</text>
<text x="117.3" y="82.5">27</text>
<text x="152.9" y="80">12</text>
<text x="152.9" y="82.5">13</text>
<text x="117.3" y="85.1">28</text>
<text x="117.3" y="87.6">29</text>
<text x="152.9" y="85.1">14</text>
<text x="152.9" y="87.6">15</text>
<text x="192.8" y="84.4" transform="rotate(-90 192.8 84.4)">5</text>
<text x="117.3" y="92.7">30</text>
<text x="117.3" y="95.2">31</text>
<text x="152.9" y="92.7">16</text>
<text x="152.9" y="95.2">17</text>
<text x="117.3" y="97.8">32</text>
<text x="117.7" y="100.3">1</text>
<text x="153.3" y="97.8">7</text>
<text x="153.3" y="100.3">8</text>
<text x="117.3" y="107.9">10</text>
<text x="117.7" y="102.9">2</text>
<text x="117.7" y="105.4">9</text>
<text x="152.9" y="105.4">11</text>
<text x="133.1" y="118.7" transform="rotate(-90 133.1 118.7)">3</text>
<text x="135.6" y="118.7" transform="rotate(-90 135.6 118.7)">5</text>
<text x="138.2" y="119.1" transform="rotate(-90 138.2 119.1)">21</text>
<text x="186.3" y="139.7">1</text>
<text x="186.3" y="142.2">3</text>
<text x="188.5" y="143">SCK</text>
<text x="188.7" y="140.4">MISO</text>
<text x="194.2" y="142.9">MOSI</text>
<text x="194.7" y="140.5">VCC</text>
<text x="199" y="139.7">2</text>
<text x="186.3" y="144.8">5</text>
<text x="188.7" y="145.6">RST</text>
<text x="194.6" y="145.6">GND</text>
<text x="199" y="144.8">6</text>
<text x="120.3" y="170.2">1</text>
<text x="120.3" y="172.7">2</text>
<text x="143.1" y="172.7">7</text>
<text x="143.1" y="170.2">8</text>
<text x="120.3" y="175.3">3</text>
<text x="120.3" y="177.8">4</text>
<text x="143.1" y="177.8">5</text>
<text x="143.1" y="175.3">6</text>
</g>
<g font-size="1.4" fill="#008484">
<text x="197.9" y="31.2">VOUT+</text>
<text x="207.9" y="31.2">VIN+</text>
<text x="197.9" y="36.3">VOUT-</text>
<text x="208.3" y="36.3">VIN-</text>
<text x="133.9" y="69" transform="rotate(-90 133.9 69)">VCC</text>
<text x="136.4" y="69" transform="rotate(-90 136.4 69)">VCC</text>
<text x="138.9" y="70" transform="rotate(-90 138.9 70)">AVCC</text>
<text x="146.3" y="70.6">AREF</text>
<text x="186.4" y="71.9">DE</text>
<text x="186.4" y="69.3">DI</text>
<text x="198.6" y="69.3">A</text>
<text x="121.7" y="73.1">PC0/ADC0</text>
<text x="121.7" y="75.7">PC1/ADC1</text>
<text x="146.3" y="73.1">ADC6</text>
<text x="146.3" y="75.7">ADC7</text>
<text x="186.4" y="77">RO</text>
<text x="186.4" y="74.4">/RE</text>
<text x="198.6" y="77">B</text>
<text x="121.7" y="78.2">PC2/ADC2</text>
<text x="121.7" y="80.8">PC3/ADC3</text>
<text x="121.7" y="83.3">PC4/ADC4/SDA</text>
<text x="143" y="83.3">PB1/OC1A</text>
<text x="147.4" y="80.8">PB0</text>
<text x="121.7" y="85.8">PC5/ADC5/SCL</text>
<text x="121.7" y="88.4">PC6/RESETn</text>
<text x="139" y="88.4">PB3/OC2A/MOSI</text>
<text x="139.9" y="85.8">PB2/OC1B/SSn</text>
<text x="121.7" y="93.5">PD0/RXD</text>
<text x="143.4" y="93.5">PB4/MISO</text>
<text x="121.7" y="101.1">PD3/OC2B/INT1</text>
<text x="121.7" y="96">PD1/TXD</text>
<text x="121.7" y="98.5">PD2/INT0</text>
<text x="142.5" y="98.5">PB6/XTAL1</text>
<text x="142.5" y="101.1">PB7/XTAL2</text>
<text x="144" y="96">PB5/SCK</text>
<text x="121.7" y="103.6">PD4/XCK/T0</text>
<text x="121.7" y="106.2">PD5/OC0B/T1</text>
<text x="143.7" y="106.2">PD7/AIN1</text>
<text x="121.7" y="108.7">PD6/OC0A/AIN0</text>
<text x="133.9" y="114.8" transform="rotate(-90 133.9 114.8)">GND</text>
<text x="136.4" y="114.8" transform="rotate(-90 136.4 114.8)">GND</text>
<text x="138.9" y="114.8" transform="rotate(-90 138.9 114.8)">GND</text>
<text x="124.2" y="170.9">CS</text>
<text x="124.2" y="173.5">SO</text>
<text x="131.2" y="171">U3</text>
<text x="135.9" y="173.5">HOLD</text>
<text x="137" y="170.9">VCC</text>
<text x="124.2" y="176">WP</text>
<text x="124.2" y="178.6">GND</text>
<text x="129.2" y="178.6">25LC256</text>
<text x="137" y="176">SCK</text>
<text x="138.6" y="178.6">SI</text>
</g>
<g font-size="1.4">
<text x="158.7" y="52.1">/RESET</text>
<text x="138.2" y="58.7" transform="rotate(-90 138.2 58.7)">AVCC</text>
<text x="43.2" y="71.1">ADC6</text>
<text x="43.2" y="68.6">AREF</text>
<text x="65.4" y="68.6">AVCC</text>
<text x="65.4" y="71.1">ADC7</text>
<text x="161.3" y="69.8">AREF</text>
<text x="174" y="71.1">TXD0EN</text>
<text x="174" y="68.6">TXD0</text>
<text x="233.7" y="68.6">A</text>
<text x="43.2" y="73.7">PB0</text>
<text x="43.2" y="76.2">/CSEEP</text>
<text x="65.4" y="73.7">PB1</text>
<text x="65.4" y="76.2">MOSI</text>
<text x="109.2" y="72.4">PC0</text>
<text x="109.2" y="74.9">PC1</text>
<text x="109.2" y="77.5">PC2</text>
<text x="161.3" y="72.4">ADC6</text>
<text x="161.3" y="74.9">ADC7</text>
<text x="174" y="76.2">RXD0</text>
<text x="233.7" y="73.7">B</text>
<text x="43.2" y="78.7">MISO</text>
<text x="65.4" y="78.7">SCK</text>
<text x="109.2" y="80">PC3</text>
<text x="109.2" y="82.5">PC4</text>
<text x="161.3" y="80">PB0</text>
<text x="161.3" y="82.5">PB1</text>
<text x="109.2" y="85.1">PC5</text>
<text x="109.2" y="87.6">/RESET</text>
<text x="161.3" y="85.1">/CSEEP</text>
<text x="161.3" y="87.6">PB3_MOSI</text>
<text x="109.2" y="92.7">RXD0</text>
<text x="109.2" y="95.2">TXD0</text>
<text x="161.3" y="92.7">PB4_MISO</text>
<text x="161.3" y="95.2">PB5_SCK</text>
<text x="43.2" y="99.1">PC1</text>
<text x="43.2" y="101.6">PC3</text>
<text x="65.4" y="99.1">PC0</text>
<text x="65.4" y="101.6">PC2</text>
<text x="109.2" y="97.8">TXD0EN</text>
<text x="109.2" y="100.3">PD3</text>
<text x="43.2" y="104.1">PC5</text>
<text x="65.4" y="104.1">PC4</text>
<text x="65.4" y="106.7">/RESET</text>
<text x="109.2" y="105.4">PD5</text>
<text x="109.2" y="107.9">PD6</text>
<text x="109.2" y="102.9">PD4</text>
<text x="161.3" y="105.4">PD7</text>
<text x="43.2" y="109.2">PD4</text>
<text x="43.2" y="111.8">PD6</text>
<text x="65.4" y="109.2">PD3</text>
<text x="65.4" y="111.8">PD5</text>
<text x="65.4" y="114.3">PD7</text>
<text x="109.2" y="139.7">PB4_MISO</text>
<text x="109.2" y="142.2">PB3_MOSI</text>
<text x="130.8" y="139.7">MISO</text>
<text x="130.8" y="142.2">MOSI</text>
<text x="174" y="139.7">PB4_MISO</text>
<text x="174" y="142.2">PB5_SCK</text>
<text x="199" y="142.2">4 PB3_MOSI</text>
<text x="109.2" y="144.8">PB5_SCK</text>
<text x="130.8" y="144.8">SCK</text>
<text x="174" y="144.8">/RESET</text>
<text x="96.5" y="170.2">/CSEEP</text>
<text x="96.5" y="172.7">MISO</text>
<text x="109.2" y="170.2">/CSEEP</text>
<text x="109.2" y="172.7">MISO</text>
<text x="96.5" y="175.3">MOSI</text>
<text x="96.5" y="177.8">SCK</text>
<text x="147.3" y="177.8">MOSI</text>
<text x="147.3" y="175.3">SCK</text>
</g>
<g font-size="1.4" fill="#848400">
<text x="50.8" y="69.3">AREF</text>
<text x="50.8" y="71.9">ADC6</text>
<text x="57.6" y="69.3">AVCC</text>
<text x="57.7" y="71.9">ADC7</text>
<text x="58.2" y="66.2">+24V</text>
<text x="50.8" y="74.4">PB0</text>
<text x="50.8" y="77">/CSEEP</text>
<text x="58" y="77">MOSI</text>
<text x="58.9" y="74.4">PB1</text>
<text x="50.8" y="79.5">MISO</text>
<text x="58.6" y="79.5">SCK</text>
<text x="50.8" y="94.7">GND</text>
<text x="50.8" y="99.8">PC1</text>
<text x="50.8" y="97.3">VCC</text>
<text x="58.9" y="99.8">PC0</text>
<text x="50.8" y="102.4">PC3</text>
<text x="50.8" y="104.9">PC5</text>
<text x="56.5" y="107.4">/RESET</text>
<text x="58.9" y="102.4">PC2</text>
<text x="58.9" y="104.9">PC4</text>
<text x="50.8" y="110">PD4</text>
<text x="50.8" y="112.5">PD6</text>
<text x="58.9" y="110">PD3</text>
<text x="58.9" y="112.5">PD5</text>
<text x="58.9" y="115.1">PD7</text>
</g>
<g font-size="1.4" fill="#0000c2">
<text x="224.8" y="111.2">Protection varistor and</text>
<text x="224.8" y="112.8">optional RS485 termination resistor</text>
<text x="224.8" y="114.3">are plugged into the WAGO clamps.</text>
<text x="120.6" y="182.9">32kByte EEProm for Firmware</text>
</g>
<g font-size=".9" fill="#840000">
<text x="187.7" y="25.9" transform="rotate(-90 187.7 25.9)">1</text>
<text x="187.7" y="41.1" transform="rotate(-90 187.7 41.1)">1</text>
<text x="177.6" y="64" transform="rotate(-90 177.6 64)">1</text>
<text x="180.1" y="64" transform="rotate(-90 180.1 64)">1</text>
<text x="256.3" y="63.5">1</text>
<text x="256.3" y="68.6">1</text>
<text x="256.3" y="73.7">1</text>
<text x="180.1" y="81.8" transform="rotate(-90 180.1 81.8)">1</text>
<text x="256.3" y="78.8">1</text>
<text x="92.5" y="170.2">1</text>
<text x="92.5" y="172.7">1</text>
<text x="92.5" y="175.3">1</text>
<text x="92.5" y="177.8">1</text>
</g>
<g font-size=".9" fill="#008484">
<text x="189.2" y="27">tp_vcc</text>
<text x="189.6" y="42.4">tp_gnd</text>
<text x="172.9" y="65.3">tp_txden</text>
<text x="254.6" y="65.4">WAGO 243-723</text>
<text x="182" y="66.5" transform="rotate(-90 182 66.5)">tp_txd</text>
<text x="193.3" y="66.6" transform="rotate(-90 193.3 66.6)">VCC</text>
<text x="254.6" y="70.5">WAGO 243-724</text>
<text x="254.6" y="75.5">WAGO 243-721</text>
<text x="181.9" y="81.8" transform="rotate(-90 181.9 81.8)">tp_rxd</text>
<text x="193.3" y="80.5" transform="rotate(-90 193.3 80.5)">GND</text>
<text x="254.6" y="80.6">WAGO 243-722</text>
<text x="189.9" y="148.6">CONN-ISP-6</text>
<text x="81.9" y="170.7">tp_cseep</text>
<text x="82.1" y="173.2">tp_miso</text>
<text x="82.1" y="175.8">tp_mosi</text>
<text x="82.4" y="178.3">tp_sck</text>
</g>
</svg>
